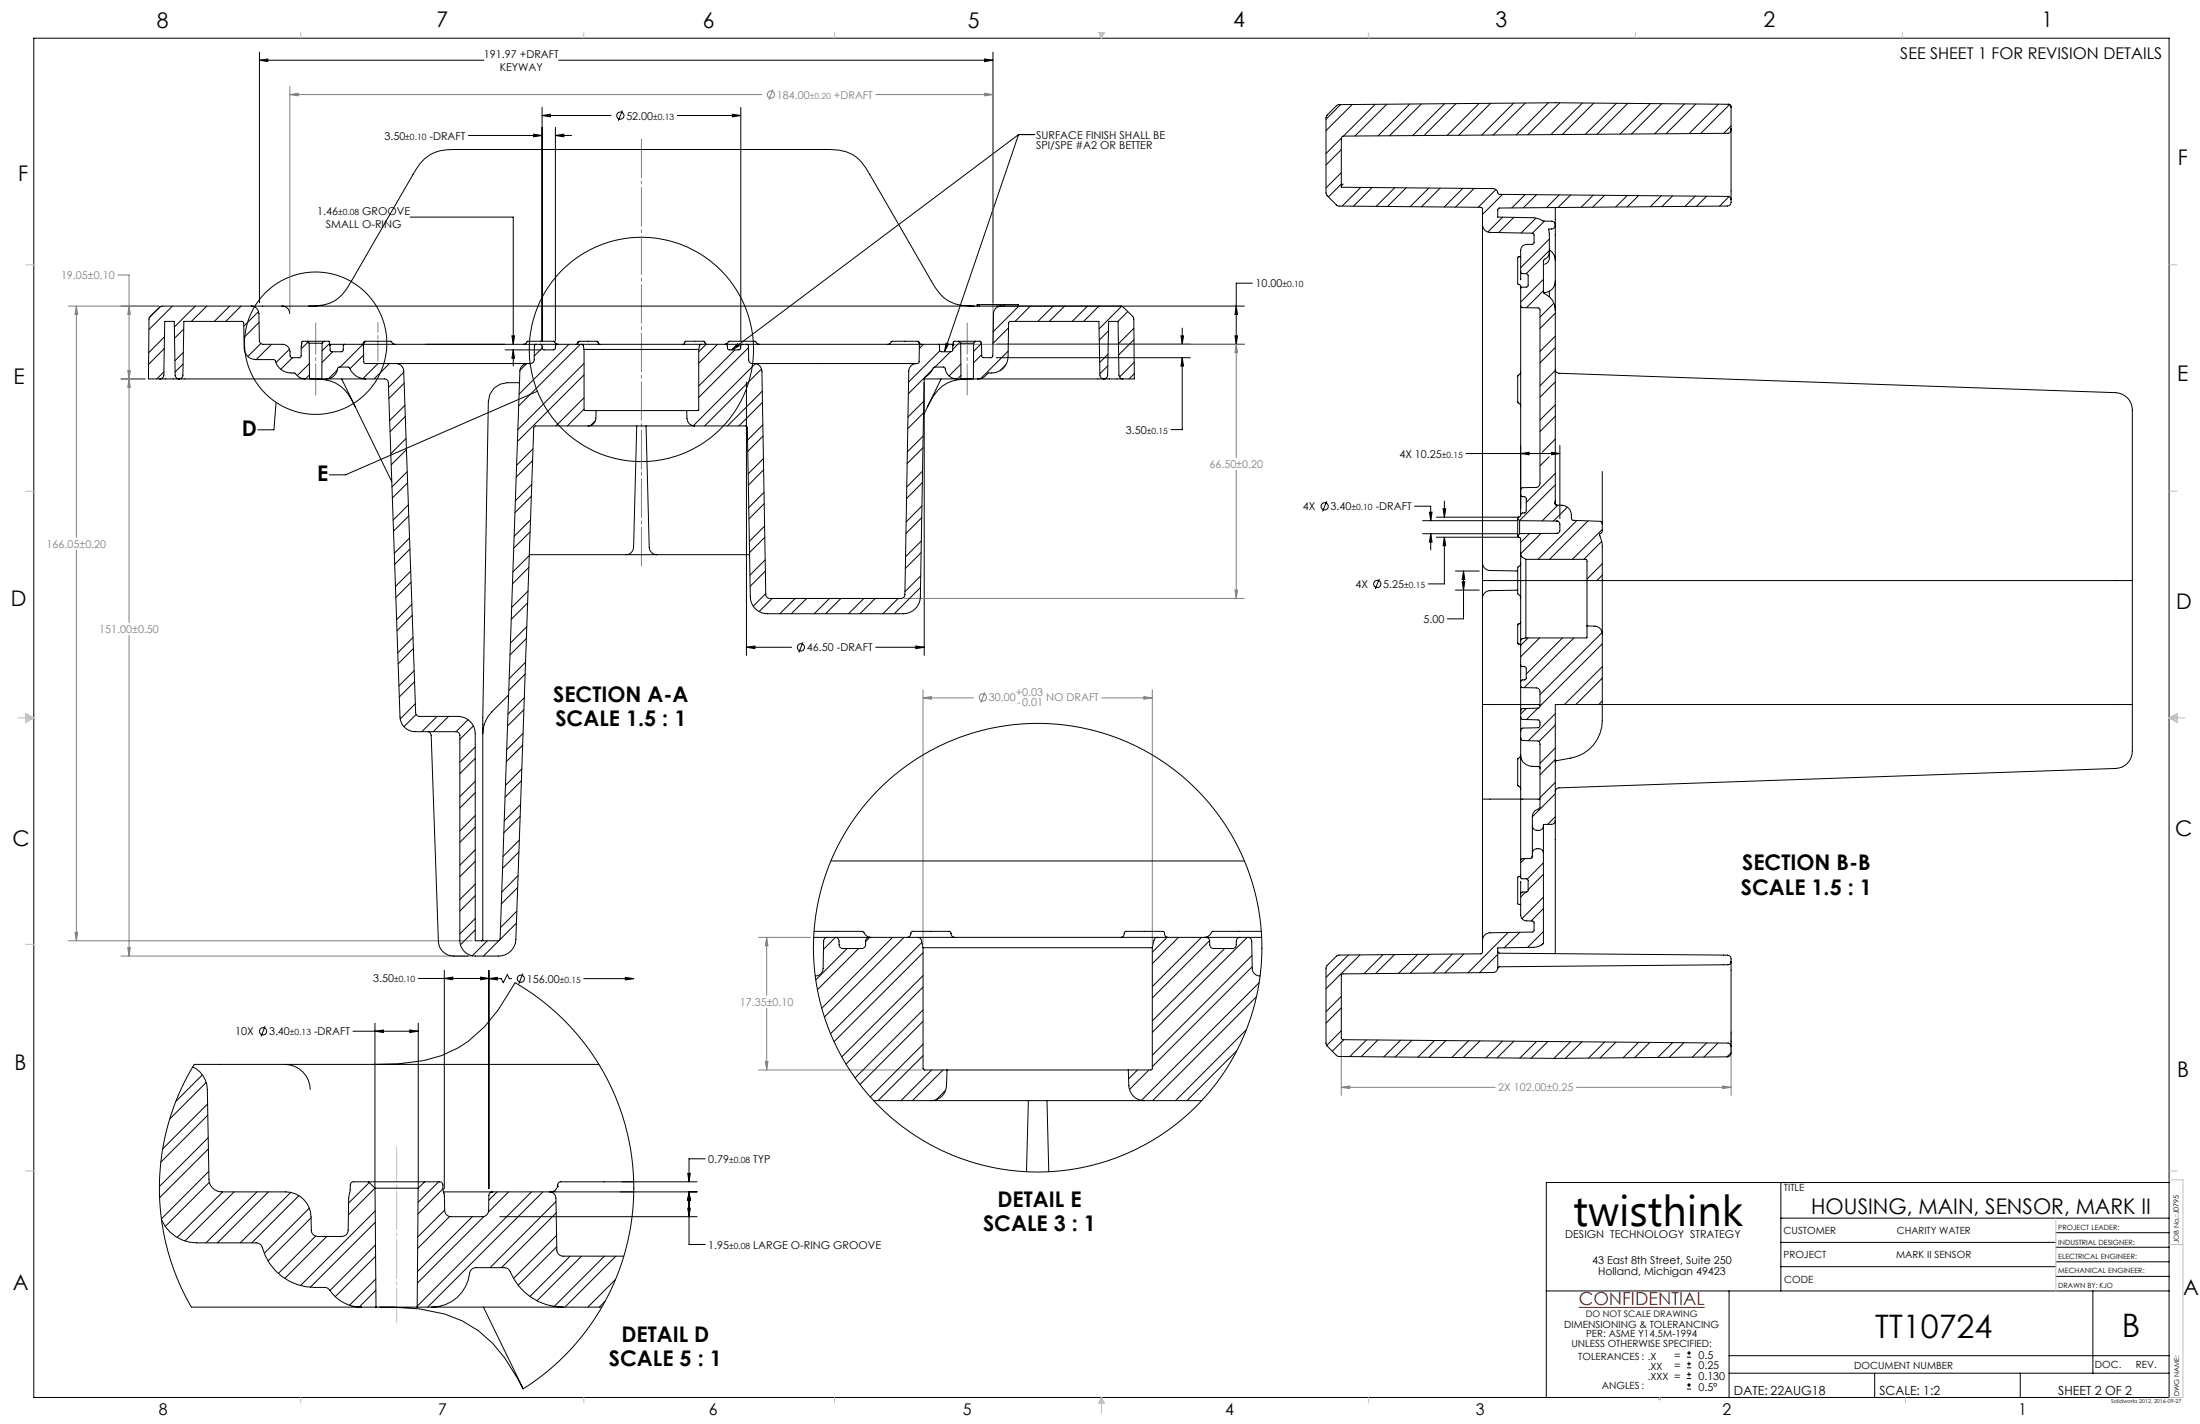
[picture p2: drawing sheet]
<svg xmlns="http://www.w3.org/2000/svg" width="864mm" height="559mm" viewBox="0 0 864 559" stroke-linecap="round" stroke-linejoin="round" font-family="sans-serif">
<g fill="none" stroke="#000" stroke-width=".39">
<path d="M13.3 15h838.2v533.4h-838.2zM101.8 23.6l3.3-.5v1.1zM101.8 20.5v98.4M101.8 23.6h88.2M219.3 23.6h170.5M386.5 23.1l3.3 .5-3.3 .6zM389.8 20.5v98.4M183.8 53.2h29M209.5 52.7l3.3 .5-3.3 .5zM212.8 45.3l3.3-.5v1.1zM212.8 42.2v91.6M212.8 45.3h27.1"/>
<path d="M218 53.2l3.3-.5v1zM218 50v83.8M218 53.2h6.4M244.3 43.4l-1.6 4M265.9 45.3h24.9M287.5 44.8l3.3 .5-3.3 .6zM290.8 42.2v91.6M399.8 52.8h6.4M399.8 52.8l-112.6 84.5M399.8 52.8l-29 85.2M161 85.2h40.5v49.9M491.6 111.1h-6.3v24"/>
<path d="M167.1 135.1h31.2M198.3 137.3h14.1M200.9 131.8h1.1l-.5 3.3zM201.5 137.3l.5 3.3h-1.1zM201.5 137.3v6.4M289.6 134.9l.6 .8-3 1.6zM371.4 134.7l.9 .3-1.5 3zM391.1 135.1h97.4M391.1 120.1h97.4M463.6 131.8h1l-.5 3.3zM464.1 128.8v6.3M484.8 131.8h1l-.5 3.3z"/>
<path d="M485.3 120.1l.5 3.3h-1zM108.4 157.9l-.9 10.8h-6.3M211 153.5l-75.4 32.8h-6.3M293 150v107.2M362.8 150v107.2M391.1 140.4h76.2M464.1 140.4l.5 3.3h-1zM464.1 140.4v28.2h-4.5M575.5 178h36.8M596.9 178l3.4-.5v1zM596.9 174.8v24.8M609 177.5l3.3 .5-3.3 .5z"/>
<path d="M612.3 174.8v28.7M520.8 196.7l-1.6 4M555.3 198.6h6.3v5.7M566.5 199.6h1l-.5 3.4zM567 196.6v6.4M558.4 209.4h37.3M558.4 204.3h37.3M561.1 201h1.1l-.6 3.3zM561.6 209.4l.6 3.3h-1.1zM561.6 209.4v6.4M563.8 210.8h31.9M563.8 203h31.9"/>
<path d="M567 210.8l.5 3.3h-1zM567 210.8v18.3h-6.4M541.4 227.2l-1.6 4M571.3 224.1h9.4M571.3 231.6h9.4M574 228.3h1l-.5 3.3zM574.5 224.1l.5 3.3h-1zM574.5 224.1v18.8h-6.4M293 254l3.3-.5v1zM293 254h17.8M315.2 252l-1.6 4M343.7 254h19.1"/>
<path d="M359.5 253.5l3.3 .5-3.3 .5zM164.2 384h32.5l.9 1.6 1.5-3.2 .8 1.6h.9M174.4 384l3.3-.6v1.1zM174.4 380.8v85.6M188.6 383.4l3.3 .6-3.3 .5zM191.9 384l3.3-.5v1zM191.9 380.8v85.6M205.2 382.1l-1.5 4M229.2 384h19.6M245.5 383.5l3.3 .5-3.3 .5zM104.1 402.7l-1.7 4M138.5 404.7h25.7"/>
<path d="M147.2 404.7l3.3-.5v1zM147.2 401.5v64.9M160.9 404.2l3.3 .5-3.3 .5zM164.2 401.5v64.9M276.8 454.7h-6.3v9.1M196.2 477.4h77.4M243.4 467.7h30.2M244.1 463.8h29.5M270 460.4h1l-.5 3.4zM270 474.1h1l-.5 3.3zM270.5 467.7l.5 3.3h-1zM270.5 467.7v20.7h6.3"/>
<path d="M699.1 464v42.6M699.1 478h152.4M851.5 464h-244.5v84.4M699.1 487.5h107.9M699.1 497.1h107.9M807 483.7h44.5M807 489.4h44.5M807 495.2h44.5M607 506.6h244.5M678.7 506.6v41.8M807 500.9h44.5M821.5 506.6v32.3"/>
<path d="M662.2 532.6h1.6M662.2 531h1.6M662.2 536.8h1.6M662.2 535.2h1.6M662.2 539.3h1.6M663 530.2v1.6M663 534.4v1.5M663 538.5v1.6M678.7 532h172.8M678.7 538.9h172.8M735.9 538.9v9.5M793 538.9v9.5"/>
<path d="M662.2 540.9h1.6M662.2 545.1h1.6M662.2 543.5h1.6M663 542.7v1.6"/>
<circle cx="243.5" cy="45.4" r="1.41"/>
<circle cx="123.9" cy="134.7" r="27.9"/>
<circle cx="251.8" cy="137.1" r="44"/>
<circle cx="520" cy="198.7" r="1.41"/>
<circle cx="540.6" cy="229.2" r="1.4"/>
<circle cx="314.4" cy="254" r="1.42"/>
<circle cx="204.4" cy="384.1" r="1.41"/>
<circle cx="103.2" cy="404.7" r="1.42"/>
</g>
<g fill="none" stroke="#808080" stroke-width=".39">
<path d="M113.8 37.1l3.3-.5v1zM113.8 33.9v88.1M113.8 37.1h185.2M303.4 35.1l-1.6 4M343.8 37.1h46M386.5 36.6l3.3 .5-3.3 .5zM389.8 33.9v101.2M46.2 107.9h4.5v136.4M26.8 120.1h35.6M30 120.1l.5 3.3h-1zM30 120.1v90.8M50.7 120.1l.5 3.3h-1z"/>
<path d="M369.6 135.1h118.9M485.3 135.1l.5 3.3h-1zM485.3 135.1v44.4M47.5 148.7h9.5M50.2 145.4h1l-.5 3.3zM50.7 148.7l.5 3.3h-1zM485.3 184.5v50.3M30 215.9v153.3M355 234.8h133.5M484.8 231.6h1l-.5 3.2zM50.7 249.3v125.9M362.3 273.9l3.3-.5v1z"/>
<path d="M362.3 270.7v99.9M362.3 273.9h19.9M386.6 271.7l-1.6 4M432.5 273.9h19.8M449 273.4l3.3 .5-3.3 .5zM452.3 270.7v99.9M26.8 369.2h158.6M29.5 365.9h1l-.5 3.3zM47.5 375.2h137.8M50.2 371.9h1l-.5 3.3zM297.8 367.8h20.3M301 367.8l.4 3.4h-1z"/>
<path d="M301 367.8v22.8M301 395.6v24.3M297.8 419.9h63.9M300.4 416.6h1l-.4 3.3zM526.5 408.5v21.4M679.5 406.3v23.6M526.5 426.7l3.3-.5v1zM526.5 426.7h60.4M618.8 426.7h60.7M676.2 426.2l3.3 .5-3.3 .5z"/>
<circle cx="302.6" cy="37.1" r="1.4"/>
<circle cx="385.8" cy="273.7" r="1.42"/>
</g>
<path d="M619.7 513.1h49.5" fill="none" stroke="#f00" stroke-width=".43"/>
<path d="M148.3 141.8v-15.2" fill="none" stroke="#808080" stroke-width=".39" stroke-dasharray="15.2 1.3 1.3 1.3" stroke-dashoffset="7.6"/>
<path d="M251.8 53.9v168.9" fill="none" stroke="#808080" stroke-width=".39" stroke-dasharray="15.2 1.3 1.3 1.3" stroke-dashoffset="-.6"/>
<path d="M123.9 155v-28.2M379.7 155v-28.2" fill="none" stroke="#808080" stroke-width=".39" stroke-dasharray="15.2 1.3 1.3 1.3" stroke-dashoffset="3"/>
<path d="M155.7 450.1v68.8" fill="none" stroke="#c0c0c0" stroke-width=".39" stroke-dasharray="15.2 1.3 1.3 1.3" stroke-dashoffset="1.8"/>
<g fill="none" stroke="#c0c0c0" stroke-width=".39">
<path d="M118 12.8v2.2M229.2 12.8v2.2M327.6 12.8v2.2M431.3 12.8h2.2l-1.1 2.2zM431.5 12.8l.9 2.2M432 12.8l.4 2.2M432.7 12.8l-.3 2.2M433 12.8l-.6 2.2M537.1 12.8v2.2M642 12.8v2.2M746.8 12.8v2.2M10.1 103.9h3.2"/>
<path d="M851.5 103.9h3.1M10.1 192.8h3.2M851.5 192.8h3.1M7.1 281.7h6.2M10.1 280l3.2 1.7-3.2 1.9zM10.1 280.5l3.2 1.2M10.1 281.1l3.2 .6M13.3 281.7l-3.2 1.2M13.3 281.7l-3.2 .5M851.5 281.7h6.1M851.5 281.7l3.1 .5M851.5 281.7l3.1 1.2"/>
<path d="M851.5 281.7l3.1-1.7v3.6zM854.6 281.1l-3.1 .6M854.6 280.5l-3.1 1.2M10.1 370.6h3.2M10.1 459.5h3.2M851.5 459.5h3.1M807 478v28.6M851.5 463h5.4v85.4h-5.4M851.5 488.4h5.4M118 548.4v2.1M229.2 548.4v2.1M327.6 548.4v2.1"/>
<path d="M432.4 548.4v6.3M432.4 548.4l1.1 2.2h-2.2zM432.4 548.4l.6 2.2M432.4 548.4l-.9 2.2M432.4 548.4l-.4 2.2M432.4 548.4l.3 2.2M537.1 548.4v2.1M651.4 548.4l.4 .9h-.7zM748 548.4v2.1"/>
</g>
<path d="M596.9 178l3.4-.5v1zM609 177.5l3.3 .5-3.3 .5zM561.6 209.4l.6 3.3h-1.1zM561.1 201h1.1l-.6 3.3zM567 210.8l.5 3.3h-1zM566.5 199.6h1l-.5 3.4zM574.5 224.1l.5 3.3h-1zM574 228.3h1l-.5 3.3zM293 254l3.3-.5v1zM359.5 253.5l3.3 .5-3.3 .5zM209.5 52.7l3.3 .5-3.3 .5zM218 53.2l3.3-.5v1zM287.5 44.8l3.3 .5-3.3 .6zM212.8 45.3l3.3-.5v1.1zM200.9 131.8h1.1l-.5 3.3zM201.5 137.3l.5 3.3h-1.1zM463.6 131.8h1l-.5 3.3zM464.1 140.4l.5 3.3h-1zM485.3 120.1l.5 3.3h-1zM484.8 131.8h1l-.5 3.3zM386.5 23.1l3.3 .5-3.3 .6zM101.8 23.6l3.3-.5v1.1zM289.6 134.9l.6 .8-3 1.6zM371.4 134.7l.9 .3-1.5 3zM270.5 467.7l.5 3.3h-1zM270 460.4h1l-.5 3.4zM270.5 467.7l.5 3.3h-1zM270 474.1h1l-.5 3.3zM174.4 384l3.3-.6v1.1zM188.6 383.4l3.3 .6-3.3 .5zM245.5 383.5l3.3 .5-3.3 .5zM191.9 384l3.3-.5v1zM147.2 404.7l3.3-.5v1zM160.9 404.2l3.3 .5-3.3 .5z" fill="#000"/>
<path d="M526.5 426.7l3.3-.5v1zM676.2 426.2l3.3 .5-3.3 .5zM50.7 148.7l.5 3.3h-1zM50.2 371.9h1l-.5 3.3zM485.3 135.1l.5 3.3h-1zM484.8 231.6h1l-.5 3.2zM30 120.1l.5 3.3h-1zM29.5 365.9h1l-.5 3.3zM113.8 37.1l3.3-.5v1zM386.5 36.6l3.3 .5-3.3 .5zM50.2 145.4h1l-.5 3.3zM50.7 120.1l.5 3.3h-1zM362.3 273.9l3.3-.5v1zM449 273.4l3.3 .5-3.3 .5zM301 367.8l.4 3.4h-1zM300.4 416.6h1l-.4 3.3z" fill="#808080"/>
<g fill="none" stroke="#000" stroke-width=".39">
<path d="M526.2 41.1l-5.7 5.7M526.5 58.7l-6 6M526.6 54.2l-6.1 6.1M530.8 41l-10.3 10.3M539.8 41l-12.4 12.4M544.4 40.9l-12.5 12.5M553.4 40.8l-12.5 12.5M558 40.8l-12.6 12.5M567 40.7l-12.5 12.5M571.5 40.7l-12.5 12.5M580.6 40.6l-12.5 12.5M585.1 40.5l-12.5 12.6"/>
<path d="M594.2 40.5l-12.6 12.5M598.7 40.4l-12.5 12.6M607.8 40.4l-12.6 12.5M612.3 40.4l-12.6 12.5M621.2 40.4l-12.4 12.4M625.6 40.5l-12.3 12.3M634.5 40.5l-12.2 12.2M639 40.6l-12.1 12.1M647.9 40.6l-12 12M652.3 40.7l-11.9 11.9M661.2 40.8l-11.7 11.7M665.7 40.8l-11.7 11.7"/>
<path d="M674.6 40.9l-11.6 11.5M678.4 40.9a.99 .99 0 0 1 1.1 1.1M678.4 40.9l.9 .4 .2 .7M678.4 40.9l-67.9-.6-85 .8-.8 .3-3.9 3.9-.3 .8v29.7l.4 1 3.8 3.7 .7 .4 55.8 .5 .7 .6v6.2M678.9 41.1l-11.3 11.3M679.5 50.7a1.5 1.5 0 0 1-1.2 1.6l-151 1.1-.6 .3-.2 .6v19.2l59.6 .5a4 4 0 0 1 2.3 2.2l89.9 .9a1.2 1.2 0 0 1 1.2 1.2M679.5 50.6v.1M679.5 42v36.3M679.5 49.4l-2.9 2.9M526.5 67.7l-6 6M526.5 72.2l-5 5.1M527.3 72.2l-.8 1.1"/>
<path d="M534.2 73.6l-7.4 7.3M538.6 73.6l-7.3 7.3M547.5 73.7l-7.3 7.3M552 73.7l-7.3 7.3M560.9 73.8l-7.4 7.3M565.3 73.8l-7.3 7.3M574.2 73.9l-7.3 7.3M578.7 73.9l-7.3 7.4M587.2 74.4l-7 7M589.8 76.3l-7.9 7.8M598.7 76.4l-5.2 5.2M603.1 76.4l-5.1 5.1"/>
<path d="M612 76.5l-4.9 5M616.5 76.5l-4.9 4.9M625.4 76.6l-4.7 4.8M629.8 76.7l-4.6 4.6M638.8 76.7l-4.5 4.5M643.2 76.8l-4.4 4.4M652.1 76.8l-4.3 4.3M656.6 76.9l-4.2 4.2M665.5 76.9l-4.1 4.1M669.9 77l-3.9 4M678.7 77.2l-3.7 3.7M679.5 78.3v1a1.51 1.51 0 0 1-1.5 1.6l-89.5 .7-.5 .5-.1 3.1 12.3 .2a9.1 9.1 0 0 1 5.7 1.3l3.1 .1a1.45 1.45 0 0 1 1.5 1.5"/>
<path d="M581.9 88.2a3 3 0 0 0 3 3l16.6 .3M581.9 88.2v132.7M589.8 85.2l-5.7 5.8M594.3 85.3l-6 6M601.5 91.5l.7 .6-.1 3.4-.6 .4-2.7 .1a2.25 2.25 0 0 0-1.9 2.2v8.4M602.9 85.6l-5.8 5.8M606.3 86.7l-4.8 4.8M608.2 97.7l.2 .5a4.6 4.6 0 0 1 2.1 3.9M608.2 98.9a4.7 4.7 0 0 1-2.3 3.3v12.4l.4 .6a7 7 0 0 1 4.2 6.4M608.2 98.9v.8a4.4 4.4 0 0 1-1.1 3.6l-.8 .4M608.2 93.8l-11.3 11.3M608.2 98.3l-9.1 9.1"/>
<path d="M610.5 88.4a1.51 1.51 0 0 1-1.5 1.5h-1.1l.3 2v7M610.5 81.4v6.9M610.5 88.4v13.7M610.5 88.3v.1M384.4 119.5h-.8l-.1 .6M384.4 119.5v.6M384.4 119.5h9.7M394.1 119.5v.6M394.1 119.5h5.6v.6M596.3 111.7l.6 .7M596.9 120l.3 .5 .5 .2 6.1 .1 .6 .3 .1 .5v68.3l-.9 1.2-6 .3-.5 .2-.2 .7M596.9 106.6l.5 .8 2 .1 .5 .7-.1 4.1-.6 .4h-1.9l-.4 .5"/>
<path d="M596.9 106.6l.1 3.2M596.9 120v72.3M596.9 112.4v7.6M597 100.7l-1.2 .3v10.4l.4 .3M597 112.4h-.1M605.9 109.6l-9 8.9M605.9 114.1l-6.7 6.7M608.2 114.3v2M609.9 119l-5.4 5.4M610.5 110.3a5.1 5.1 0 0 1-4.4 4.7M610.5 102.1v8.2M610.5 110.3v86.1"/>
<path d="M63.1 120.2l-4.5 4.5M64.5 136.8l-6.2 6.1M64.6 132.2l-6.2 6.2M67.7 120.1l-9.2 9.2M72 138.3l-3.3 3.3M72.1 129.2l-3.6 3.6M76.7 120.1l-8.3 8.2M81.2 120.1l-6.1 6M90.1 120.1l-6 6M94.6 120.1l-6 6M98.6 120.1a3 3 0 0 1 3 2.9l.2 10.6a1.51 1.51 0 0 0 1.5 1.5h7.5a3.4 3.4 0 0 1 3.1 4.5l.3 .6 .4 .2 3.3-.2 .3-.6 .3-5.4 .2-.3h1.9M98.6 120.1l-35.6 .2-4.3 4.1-.2 .7-.2 23.6h4.5"/>
<path d="M98.6 120.1h12.1M101.5 122.2l-5.8 5.8M101.7 126.5l-5.9 5.9M102.4 134.8l-5.1 5.1M106.6 135.1l-6 6M110.7 120.1a2.95 2.95 0 0 1 3 2.9M110.7 120.1h282.3M113.6 137l-5.3 5.3M120.6 133.9h6.6M120.6 133.9l.8 .8M120.9 134.2l-2.6 2.7M121.1 120.1a15.6 15.6 0 0 0 13.2-4.4l3.6-5.4 24.2-41.9a15.7 15.7 0 0 1 16.3-9.7h146.1a15.7 15.7 0 0 1 15.3 7l25.8 44.6a16.8 16.8 0 0 0 9.4 9l2.8 .6 4.7 .2"/>
<path d="M121.4 134.7h5M121.4 134.7l.1 14M126.4 134.7l-.1 14M127.2 133.9h1.8l.4 .3v.6M127.2 133.9l-.8 .8M129.4 134.8l.1 .7M129.4 134.8l-3 2.9M129.4 135.1h5.8M129.5 135.5v.1M130.6 138l-4.2 4.2M135.2 135.1l-.4 .3-.1 2.2-.7 .4-4.1-.1-.3-.5-.1-1.9M135.2 135.1h6.7"/>
<path d="M141.9 135.1l.8 .6 .1 6.3 .4 .6 12.3 .1M141.9 135.1h68.6M142.3 135.3l-8.7 8.7M142.7 139.3l-5.3 5.4M142.8 134.5l-.6 .6M142.9 134.3l.3-.4h10.3l.7 .9 .8 .3M142.9 134.5h.1M142.9 134.3v.2M142.9 134.3h.1M205.5 135.1l.8-.3 .9-.9h10.2l.8 .9 .9 .3M210.5 135.1l-.6 .3-.1 .5-.1 5.3a1.51 1.51 0 0 1-1.5 1.5h-1.1M210.5 135.1h1.6"/>
<path d="M212.1 135.1l.6 .3 .1 1.2M212.1 135.1h6.7M212.8 136.6l-3.1 3.1M218.8 135.1l-.6 .3-.3 1.4-.5 .5h-3.8l-.6-.2-.2-.5M218.8 135.1h9.4M223.3 135.1l-19.5 19.6M226.9 134.3l.3-.4h7.3l.3 .4M226.9 134.4l-.2 .5-.6 .2M226.9 134.3v.1M227.8 135.1l-24.2 24.2M228.2 135.1l.7 .4 .4 1.6M228.2 135.1h47.1"/>
<path d="M229.3 137.1v23.8l.2 .2h4.5M229.3 137.1h45M234.8 134.4l.2 .5 .5 .2M234.8 134.3v.1M268.8 134.4l-.2 .5-.6 .2M268.8 134.3l.3-.4h7.3l.3 .4M268.8 134.3v.1M274.3 137.1v23.8l-.2 .2h-4.5M275.3 135.1l-.7 .5-.3 1.5M275.3 135.1h9.5M276.7 134.4l.2 .5 .5 .2M276.7 134.3v.1"/>
<path d="M277.2 135.1l-2.9 2.9M281.7 135.1l-7.4 7.4M284.5 135.1l.8-.3 .9-.9h10.2l1.1 1.1 .6 .1M284.8 135.1l.7 .6 .2 1.3 .6 .3 4-.1 .4-.4 .2-1.4 .6-.3M284.8 135.1h6.7M288.5 137.3l-14.2 14.2M291.5 135.1h1.6M293.1 135.1l.7 .6 .1 5.5a1.62 1.62 0 0 0 2.2 1.5M293.1 135.1h68.5M293.8 136.5l-19.5 19.5M349.8 134.2l-.4 .5-1 .4M349.8 134.2l.3-.3h10.3l.3 .5"/>
<path d="M360.7 134.5l.7 .6M361.6 135.1l-.5 .2-.2 .6-.1 6.2-.5 .5-.6 .1M361.6 135.1h6.7M362.5 135.1l-1.6 1.6M368.3 135.1l.5 .4 .1 2.1 .7 .4 4.1-.1 .3-.5 .1-2.1M368.3 135.1h5.8M368.9 137.7l-12.2 12.2M373.1 138l-6 6M374 135.6v.1M374.1 135.3h.1M376.3 133.9l-1.9 .1-.3 1.3M376.3 133.9h6.6"/>
<path d="M376.3 133.9l.8 .8M376.8 134.3l-2.8 2.8M377.1 134.7h5.1M377.1 134.7l.1 14M382.2 134.7l-.1 14M382.9 133.9l-.7 .8M385.1 134.9l-2.9 3M385.3 139.2l-3.2 3.2M393 120.1a2.95 2.95 0 0 0-3 2.9l-.4 17-.7 .4-3.2-.2-.3-.4-.3-5.6-.3-.3h-1.9M393 120.1l47.6 .2 4 3.9 .5 .9 .2 23.6h-4.5M395.7 137.8l-10.7 10.7M395.9 128.7l-6.1 6.1"/>
<path d="M399.9 120.1l-10 10.1M404.5 120.1l-6 6M413.4 120.1l-6 6M417.9 120.1l-6 6M426.9 120.1l-6 6M431.4 120.1l-6 6M434.9 139l-3.2 3.3M435.1 129.9l-3.6 3.6M438.9 126.1l.3 21.1a1.57 1.57 0 0 0 1.6 1.5M438.9 126.1h-3.7l-.4 21.1a1.51 1.51 0 0 1-1.5 1.5M440.3 120.2l-8.9 8.8M442.7 122.3l-3.8 3.8"/>
<path d="M445.1 128.8l-6.1 6.1M445.1 133.3l-6 6M610.5 131.9l-6 6M610.5 122.9l-6 6M610.5 136.4l-6 6M62.8 148.7a1.57 1.57 0 0 0 1.5-1.5l.4-21.1h3.7l.4 21.1a1.57 1.57 0 0 0 1.4 1.5M62.8 148.7h7.4M64.3 145.9l-2.7 2.8M70.2 148.7h.1M70.3 148.7a1.51 1.51 0 0 0 1.5-1.5l.4-21.1 23 .1 .5 .5 .1 10a4.5 4.5 0 0 0 4.6 4.4l7.4 .2a7.3 7.3 0 0 0 8.1 5.2 4.8 4.8 0 0 0 3.9 2.2M70.3 148.7h51.2M71.9 142.8l-3.2 3.2"/>
<path d="M114.8 140.4l-4.6 4.5M121.4 142.7l-4.7 4.7M121.5 147.1l-1.6 1.6M121.5 148.7h4.8M122 148.7a15.7 15.7 0 0 1 14.7 6l2.8 4.9M126.3 148.7h24.6a1.45 1.45 0 0 1 1.5 1.4l4.6 131.2a6 6 0 0 0 6 5.8h16M128 148.7a5.1 5.1 0 0 0 4.8-4.5h4.3a7.2 7.2 0 0 0 6.4 4.5M132.4 145.2l-3.4 3.4M134.1 148.7l19.7 40.3M148.4 142.7l-5.9 5.9M152.9 142.7l-6 6M155.5 142.7a3 3 0 0 1 3 2.9l4.7 134.1a1.51 1.51 0 0 0 1.4 1.4h15.2a6.8 6.8 0 0 1 6.7 6.8v81.2l9.2 .1 .6-.8 7.8-222.8a3 3 0 0 1 3-2.9"/>
<path d="M155.5 142.7h51.6M158.5 146l-6 6M158.6 150.4l-6 6M159 159.1l-6.1 6M199.2 150.2a7.5 7.5 0 0 0-7.5 7.4l-2.2 130.3M203.9 149.8l-.3 .4h-4.5M206.7 142.7l-2.6 2.6M229.3 142.6l-26 26M229.3 156.1l-11.1 11M229.3 147.1l-26.2 26.1M296.1 142.7a3 3 0 0 1 3 2.9l1.5 87.8a1.51 1.51 0 0 0 1.5 1.4h51.6a1.51 1.51 0 0 0 1.5-1.4l1.5-87.8a3 3 0 0 1 3-2.9M296.1 142.7h63.6"/>
<path d="M296.5 142.7l-24.3 24.4M298.9 144.8l-22.3 22.3M299.2 153.5l-13.6 13.6M299.3 157.9l-9.2 9.2M362.6 157.4l-6.2 6.3M362.8 148.7h14.4M366 145.1l-9.4 9.4M369.4 148.7l-6.9 14.1M375.5 148.7a5.2 5.2 0 0 1-4.7-4.5l-4.2-.1a11.7 11.7 0 0 1-3.6 4.2l-.2 .7-1.5 85.2a6.7 6.7 0 0 1-6.8 6.6h-53.2a6.7 6.7 0 0 1-6.8-6.6l-1.2-66.6-.5-.5h-20.1M377.2 142.9l-4.7 4.6M377.2 148.7h4.9M377.2 147.3l-1.3 1.4"/>
<path d="M381.6 148.7a15.9 15.9 0 0 0-13.4 4.4l-1.8 2.4-2.3 4.1M382.1 148.7h51.1M383.8 148.7a7.5 7.5 0 0 0 4.1-2.3 6.7 6.7 0 0 0 7.8-6.3l.2-13.3 .5-.6 35-.1 .4 21.1a1.51 1.51 0 0 0 1.4 1.5M394.8 143.2l-2.3 2.3M433.2 148.7h.1M433.3 148.7h7.5M434.9 143.5l-3.2 3.2M445.2 142.2l-5.7 5.8M445.3 146.6l-2.1 2.1M596.9 145.9l-.3 .9-.8 .7v10.3l.9 .8 .2 .9M610.5 145a1.51 1.51 0 0 0 1.5 1.5l218.5 7.6a6.7 6.7 0 0 1 6.5 6.7v134a6.7 6.7 0 0 1-6.5 6.8l-218.5 7.6a1.51 1.51 0 0 0-1.5 1.5M610.5 145.4l-6 6"/>
<path d="M610.5 158.9l-6 6M610.5 149.9l-6 6M159.1 163.4l-6 6M159.4 172.1l-6 6M159.6 176.4l-6 6M209.2 176.1l-6.4 6.5M229.3 160.5l-6.6 6.6M230.9 167.1h-20.8l-.6 .8-7 200.8a6.7 6.7 0 0 1-6.7 6.5h-9.3a6 6 0 0 1-6-6v-80.6a1.51 1.51 0 0 0-1.5-1.5M230.9 167.1h41.8M233.7 165.1l-1.9 1.9M234 161.1l-.1 3.1a3 3 0 0 1-3 2.9M234 161.1h35.6"/>
<path d="M249.9 167.1l-1.2 47.7a3 3 0 0 1-3 2.9M253.6 167.1l1.2 47.7a3 3 0 0 0 3 2.9M269.6 161.1l.1 3.1a3 3 0 0 0 3 2.9M299.4 166.7l-6 6M299.5 171.1l-6 6M299.7 180l-6 5.9M362.3 175.7l-6.2 6.2M362.4 171.1l-6.2 6.2M362.5 162l-6.2 6.2M608.1 179.2l-3.6 3.6M610.5 172.3l-5.1 5.2M610.5 163.3l-6 6"/>
<path d="M159.8 185.1l-6 6M160 189.4l-6 6M160.3 198.1l-6 6M208.6 194.7l-6.5 6.5M208.7 190.1l-6.4 6.4M209.1 180.8l-6.5 6.4M299.8 184.4l-6 6M299.9 193.2l-6 6M300 197.6l-6 6M361.9 198.5l-6.2 6.3M362.1 189.4l-6.3 6.3M362.2 184.9l-6.2 6.2"/>
<path d="M596.9 194a1.37 1.37 0 0 0 1.8 1l.4 .7v4.6a1.11 1.11 0 0 1-1.6 1l-.4 .3a1.24 1.24 0 0 1-1 1.4M596.9 194v8M596.9 192.3v1.7M610.5 197.6l.6 .6M610.5 196.4l-.2 1.3 .8 .5M610.5 196.4v1.2M610.5 185.8l-11.4 11.4M610.5 190.3l-14 14M611.1 198.2l1.1 .1a4.2 4.2 0 0 1 4.7 5.2l.6 .7 10.7 .4 .7 .4 .1 .6M611.5 198.2l-6.1 6.2M615.2 199l-5.4 5.5M629 185v23.4l-.3 .7a.74 .74 0 0 0-.7 .4 .74 .74 0 0 0 .1 .8l.8 2.5 .1 1.7v13.3"/>
<path d="M160.4 202.5l-6 6M160.8 211.1l-6 6M160.9 215.5l-6 6M207.8 217.7h86.5M207.8 218l-6.5 6.4M208.1 208.7l-6.5 6.4M208.2 204l-6.4 6.5M300.1 206.4l-6 6M300.2 210.9l-6 6M300.4 219.7l-6 6M361.6 216.9l-6.2 6.2M361.7 212.3l-6.2 6.2"/>
<path d="M361.8 203.1l-6.2 6.2M595.8 210.2l.1 .5 1 .7v5.6M595.8 203.6v6.6M595.8 203.6l.7 .7M596.1 203l-.3 .1v.5M596.2 202.9l-.1 .1M596.5 209.4l-.7 .8M596.5 204.3l14.6 .2M596.5 204.3v5.1M596.9 217l.4 1.4 1.7 1.1M596.9 217v10.8M599 219.5h23.8l.2 8.3"/>
<path d="M599 219.5v30.8M600.4 209.4l-3.5 3.4M604.9 209.3l-7.9 8M611.1 209.3l-14.6 .1M611.1 204.5l.9 .4 .3 .7-.1 3-1.1 .7M611.1 209.3h.1M611.1 204.5h.1M619 204.2l-15.3 15.3M623.4 204.4l-15.1 15.1M628.8 212.4l-7.1 7.1M629 207.8l-11.8 11.7M161.2 224.2l-6 6"/>
<path d="M161.4 228.5l-6 6M161.7 237.1l-6 6.1M207.1 236.6l-6.4 6.4M207.3 232l-6.5 6.4M207.6 222.6l-6.4 6.5M300.5 224.1l-6 6M300.6 232.9l-4.9 5M303.2 234.8l-5.2 5.2M312.1 234.8l-6 6M316.7 234.8l-6.1 6M325.6 234.8l-6 6M330.1 234.8l-6 6"/>
<path d="M339.1 234.8l-6 6M343.6 234.8l-6 6M352.6 234.8l-6 6M361.4 230.5l-10.4 10.3M361.4 226l-6.2 6.2M581.9 220.9a3 3 0 0 0 3 3l10.9 .2M581.9 220.9v13.9M581.9 234.8v41.7M581.9 227.8h13.9M595.8 227.8v5.2l.9 .8 .2 .8M595.8 227.8h1.1M595.8 231.6l-10.9 .2a3 3 0 0 0-3 3"/>
<path d="M596.9 221l-.2 .9-.9 .7v5.2M596.9 227.8h26.1M596.9 227.8v23.6M623 227.8v17.8M623 227.8h6M629 227.8v20.9M629 227.6v.2M629 227.8h208M629 221.2l-6 6M629 225.7l-2.1 2.1M161.8 241.5l-6 6M162.1 250.2l-6 6"/>
<path d="M162.3 254.5l-6 6M206.3 259.9l-6.4 6.4M206.6 250.6l-6.4 6.4M206.8 245.9l-6.4 6.4M596.2 252.7l.6 .3 .1 .5M596.9 244.1l-.2 .5-.9 .5v7.3l.4 .3M596.9 251.4v9.4M599 250.3l-1.6 .4-.5 .7M599.9 250.3l-3 2.9M604.3 250.3l-7.4 7.4M613.3 250.3l-14.2 14.2M617.8 250.3l-19.5 19.5"/>
<path d="M623 245.6v4.4l-.3 .3h-23.7M623 245.6a8.1 8.1 0 0 1 4.6 .6l.8 .7 .6 1.8M628.9 248.2l-24.4 24.4M629 248.7v34.1a14.9 14.9 0 0 1-12.4 14.7l-5.6 1-.5 .7M629 252.7l-24.5 24.4M162.6 263.2l-6 6M162.7 267.5l-6 6M163 276.2l-5.9 6M199.6 272.8l-6.6 6.6a12.3 12.3 0 0 0-3.5 8.5M199.6 272.6l-.1 .3M205.7 278.5l-6.5 6.4M205.8 273.8l-6.4 6.4"/>
<path d="M206.2 264.5l-6.5 6.5M581.9 276.5v37.1M581.9 276.5h15M596.9 267.6v1.5l.5 .7 6.1 .2 .7 .5 .3 .9v5.5l-.2 .7-.4 .3-6.3 .2-.3 .1-.4 .9M596.9 260.8l.5 .7 1.3 .2 .4 .5v3.9a1.35 1.35 0 0 1-1.7 .8l-.5 .7M596.9 260.8v6.8M596.9 276.5h7.6M596.9 269.2v7.3M596.9 276.5v4.7M599.1 278l-2.2 2.2M603.7 277.8l-4.5 4.6M629 261.6l-14.9 14.9"/>
<path d="M629 275.1l-1.4 1.4M629 266.1l-10.4 10.4M837 276.5h-226.5v45.5M163.3 280.4l-4.7 4.8M168.3 287.2l.7 .6 .3 .8 2.8 80.8a6.1 6.1 0 0 0 7 5.8h4.7M171.6 281.1l-6 6M176.1 281.1l-6 6M183.8 282.4l-4.8 4.7M185.8 284.9l-5.3 5.2M186.5 293.1l-6 6M186.5 297.6l-6 6M189.5 287.9v81l-.4 .3"/>
<path d="M205.2 292.5l-6.5 6.4M205.3 287.8l-6.4 6.4M596.9 296.2l-.2 .8-.9 .8v10.4l1 .9 .1 .7M596.9 289.3l.6 1.2 6.3 .3 .7 .8v25.3l-.3 .5a3 3 0 0 0-2.7 3.1v3.5M596.9 281.2l.3 .8 .5 .3 6.1 .2a2.09 2.09 0 0 1 .2 3l-6.3 .2-.6 .4-.2 .8M596.9 281.2v5.7M596.9 289.3v7.3M596.9 296.6a4.4 4.4 0 0 0 4.5 4.1M596.9 296.6v17M596.9 286.9v2.4M610.5 280.1l-10.6 10.6M610.5 293.5l-6 6"/>
<path d="M610.5 284.6l-6.4 6.3M610.5 298l-6 6M186.5 306.6l-6 6M186.5 311.1l-6 6M204.4 315.7l-6.5 6.4M204.7 306.4l-6.4 6.4M204.9 301.7l-6.5 6.5M581.9 313.6h15M581.9 313.6v55.4M596.9 313.6h7.6M596.9 313.6v24.1M601.4 300.7l2.5 .1 .6 .8"/>
<path d="M601.4 300.7h.1M610.5 307l-6 6M610.5 311.5l-9 9M186.5 320l-6 6.1M186.5 333.5l-6 6M186.5 324.6l-6 6M186.5 338l-6 6M203.7 334.3l-6.4 6.4M203.9 329.7l-6.5 6.4M204.2 320.4l-6.4 6.4M326.2 337.9h162.3M596.9 337.7l.1 6.9 .3 .2 2.1 .1 .5 .6-.1 4.2-.5 .3-1.9 .1-.5 .7"/>
<path d="M598.6 336.9l-1.7 1.7M601.5 335.8l-.3 .6M601.5 334.9v1.4l-.3 .5-3.5 .1-.6 .2-.2 .6M601.5 334.9a2.2 2.2 0 0 1 2.2-1.9 2.2 2.2 0 0 1 2.2 1.9M601.5 324a2.2 2.2 0 0 0 2.2 1.9 2.2 2.2 0 0 0 2.2-1.8M601.5 324v10.9M605.9 334.9v35.2l-1.2 1-2.3 .6-14.5 .3v7.8a1.87 1.87 0 0 1-1.8 1.8l-59.1 .6-.5 .6v24.6l.6 .6 151.2 1.3a1.2 1.2 0 0 1 1.2 1.2M605.9 324.1v10.8M605.9 338.6l-6.4 6.4M610.5 322a1.45 1.45 0 0 1-1.5 1.5h-3.1v.6M610.5 322v52.2M610.5 320.5l-3 3"/>
<path d="M186.5 347l-6 6M186.5 351.5l-6 6M202.9 357.6l-6.4 6.4M203.2 348.3l-6.4 6.4M203.4 343.6l-6.4 6.5M596.4 344l-.6 .2v10.4l.7 .3M596.5 354.9l.4 .1M596.9 343.3l-.1 .5-.5 .2M596.9 350.8v8.3a2.29 2.29 0 0 0 2.3 2.3h2.4l.5 .3 .1 3.5-.3 .4-17 .4a2.95 2.95 0 0 0-3 3M597 345.9l-.1 4.9M598.9 350l-2 2M605.9 352.1l-8.5 8.4"/>
<path d="M605.9 343.1l-6 6M605.9 356.6l-4.9 4.8M186.5 360.5l-6 6M186.5 364.9l-5.8 5.8M191.3 369.2l-5.9 5.9M195.8 369.1l-6 6.1M202.7 362.2l-6.4 6.5M319.4 367.8h5.4M319.5 365.5h19.1l.4 .3a3.2 3.2 0 0 0 2.9 2M324.8 367.8a1.45 1.45 0 0 0-1.5 1.5l-.2 10.7a2.96 2.96 0 0 1-3.1 3M324.8 367.8h3.1M327.9 367.8a1.51 1.51 0 0 1 1.5 1.5v1.4a1.45 1.45 0 0 0 1.5 1.5h7.4a1.51 1.51 0 0 0 1.5-1.5v-1.4a1.51 1.51 0 0 1 1.5-1.5"/>
<path d="M327.9 367.8h13.4M327.9 367.8l-4.6 4.7M332.5 372.2l-12.3 12.3M337 372.2l-16.1 16.2M341.3 367.8h18.9M341.4 367.8l-1.6 1.7M350.4 367.8l-27.8 27.8M354.9 367.8l-31.3 31.3M357.5 366.4l.2-.6 .4-.3h14.6l.6 .6a1.55 1.55 0 0 0 1.5 1.7M357.5 366.4a1.51 1.51 0 0 1-1.4 1.4M360.2 367.8a1.48 1.48 0 0 1 1.5 1.2l.6 2.9M360.2 367.8h94.2"/>
<path d="M361.9 369.8l-35.9 35.9M362.3 373.9l-34.9 34.9M362.3 371.9v47.5l.5 .5h9M362.3 371.9h90M452.3 371.9v47.5l-.5 .5h-8.9M454.4 367.8a1.48 1.48 0 0 0-1.4 1.2l-.7 2.9M454.4 367.8h19M457.1 366.4l-.1-.6-.5-.3h-14.5l-.6 .6a1.55 1.55 0 0 1-1.6 1.7M457.1 366.4a1.45 1.45 0 0 0 1.5 1.4M458.2 367.8l-5.9 5.9M462.6 367.8l-10.3 10.3M471.6 367.8l-19.3 19.3"/>
<path d="M473.4 367.8a1.45 1.45 0 0 1 1.4 1.5l.1 1.4a1.51 1.51 0 0 0 1.5 1.5h7.4a1.51 1.51 0 0 0 1.5-1.5v-1.4a1.45 1.45 0 0 1 1.5-1.5M473.4 367.8h13.4M474.8 369.1l-22.5 22.5M480.7 372.2l-28.4 28.4M486.8 367.8h3.1M489.6 367.8l-37.3 37.3M489.9 367.8a1.51 1.51 0 0 1 1.4 1.5l.3 10.7a2.95 2.95 0 0 0 3 3M489.9 367.8h5.4M491.5 375l-39.2 39.1M491.5 379.4l-39.2 39.2M495.1 365.5h-19l-.5 .3a3.1 3.1 0 0 1-2.9 2M529.3 374.8l-8.8 8.7"/>
<path d="M533.9 374.7l-13.4 13.3M542.9 374.6l-7.5 7.5M547.4 374.6l-7.4 7.5M556.5 374.5l-7.5 7.5M561 374.5l-7.4 7.4M570.1 374.4l-7.5 7.4M574.6 374.4l-7.4 7.4M581.9 369v4.7l-.6 .6-55.8 .5-.8 .3-3.8 3.8-.4 .9v29.7l.3 .8 3.9 3.9 .8 .4 85 .7 67.5-.6a1.48 1.48 0 0 0 1.5-1.5v-2.7M587.9 373.3l.3 .5 .5 .3 89.3 .7a1.49 1.49 0 0 1 1.5 1.5v1.1M587.9 374.5l-7.2 7.2M592 365.9l-15.8 15.8M596.6 365.8l-6.1 6.1"/>
<path d="M605.9 365.5l-6.2 6.3M605.9 370.1l-.9 .8M679.5 377.4a2.24 2.24 0 0 1-2.9 1.2l-88.1 .8-.6 .6M679.5 377.4v33.1M362.3 382.8l-31.9 31.9M362.3 396.3l-26.6 26.7M362.3 387.4l-30.2 30.2M493.2 391.2l-40.7 40.7M494.3 385.6l-46.2 46.2M494.6 383h.1M526.5 395.5l-6 6M526.5 391l-6 6"/>
<path d="M75.6 418.7a9.9 9.9 0 0 1 5.8 8.8l.6 35.3a5 5 0 0 0 5 4.9h25.1a10 10 0 0 1 10 9.8l.1 5.2a2.53 2.53 0 0 0 2.5 2.5h9.5a2.53 2.53 0 0 0 2.5-2.5l.2-12.6 .5-2.7 .1-2.4a1.27 1.27 0 0 1 1.2-1.2h6M111.8 417.7h-35.6l-2.7 4.8-4.6 10.1-3 9-2.3 10.5-.9 8.7-.1 7.8 .8 10.4 1.8 9.4 3.2 10.3 3 7.1 3.7 7.1h72.5M111.8 417.7a10 10 0 0 1 10 9.8M111.8 417.7h123.3M146.2 417.7l10.1-.2 10-1.3a44.9 44.9 0 0 0 29.3-20l6.6-10.6 7.6 4.9 8.4 6.7 6.4 6.4 6.5 8.1 4.4 6.7 3.9 7.2 3.7 8.6 2.3 7 1.7 7.1 1.1 7.3 .5 7.7v7.6l-.5 6.1-.9 5.9-2.3 9.6-3.9 10.8-4.6 9.3-6.3 9.5-7 8.3-8.8 8.2-9 6.4-15.6-32.1M362.3 409.8l-20.7 20.7M362.3 400.8l-24.7 24.8M362.3 414.3l-17.6 17.6M365.7 419.9l-12 12M370.2 419.9l-12 12M371.8 419.9l-.3 6.2a6 6 0 0 1-6 5.8M371.8 419.9h71.1"/>
<path d="M442.9 419.9l.2 6.2a6 6 0 0 0 6 5.8M446.5 419.9l-3.5 3.5M451 419.9l-7.6 7.6M485.5 412.3l-19.6 19.6M489.2 404.1l-27.7 27.8M526.5 404.5l-5.7 5.7M527.5 408l-4.5 4.5M536.4 408.1l-6.6 6.5M540.8 408.1l-6.5 6.6M549.8 408.2l-6.6 6.5M554.2 408.2l-6.5 6.6M563.1 408.3l-6.5 6.6"/>
<path d="M567.5 408.3l-6.5 6.6M576.5 408.4l-6.6 6.6M580.9 408.5l-6.5 6.5M589.8 408.6l-6.5 6.5M594.3 408.6l-6.6 6.5M603.2 408.7l-6.6 6.5M607.6 408.7l-6.5 6.6M616.5 408.8l-6.5 6.5M621 408.8l-6.5 6.5M629.9 408.9l-6.3 6.3M634.3 408.9l-6.2 6.3M643.2 409l-6 6.1"/>
<path d="M647.7 409l-6 6M656.6 409.1l-5.9 5.9M661 409.2l-5.8 5.7M669.9 409.3l-5.6 5.6M674.4 409.3l-5.5 5.5M679.5 413.1l-1.6 1.6M79.4 421.8l-10.4 10.4M81 424.7l-14.4 14.4M81.5 433.2l-17.6 17.7M81.6 437.6l-18.5 18.4M342.9 431.9h22.6M365.5 431.9h83.6"/>
<path d="M371.2 427.8l-3.7 3.8M403.7 431.9l-.8 27.9M411 431.9l.7 27.9M449.1 431.9h22.6M81.7 446.4l-19.1 19.2M81.8 450.9l-19.1 19.1M82 459.7l-18.6 18.6M63.4 478.6a15 15 0 0 0 13.8 9.1h23.3a2.5 2.5 0 0 1 2.5 1.8 21.2 21.2 0 0 0 20.5 15.7h4.2l1.1 .5a16.2 16.2 0 0 0 13.1 7.2M82.2 464l-17.3 17.3M87.4 467.7l-17.9 17.9M91.9 467.7l-19.3 19.3M100.9 467.7l-20 20"/>
<path d="M105.4 467.7l-20 20M114.1 467.9l-19.8 19.8M117.3 469.2l-18.5 18.5M121.4 474.1l-17.7 17.7M122.1 477.9l-16.9 16.9M144.7 463.8h22M144.7 463.8l2.5 2.5M145 464l-8.2 8.1M147.2 466.3h16.9M147.2 466.3l.4 46.6M147.2 466.3l-10.4 10.4M147.3 475.2l-29.3 29.3"/>
<path d="M147.3 479.6l-25.5 25.5M164.1 466.3l-.3 46.6M166.7 463.8h5.9a1.27 1.27 0 0 1 1.2 1.2l.1 1.5M166.7 463.8l-2.6 2.5M172.2 463.8l-8.1 8M173.9 466.5l.5 2.7M173.9 466.5l-9.8 9.9M174.1 467.7h19.3M174.4 469.2l.1 .3M174.6 474.8l-10.6 10.6M176.5 477.4l-12.6 12.5M185.4 477.4l-21.5 21.6"/>
<path d="M190 477.3l-26.2 26.2M193.4 467.7a1.45 1.45 0 0 0-1.5 1.5l-.1 5.8a2.47 2.47 0 0 1-2.5 2.4h-12.2a2.47 2.47 0 0 1-2.5-2.4l-.2-5.8M193.4 467.7h22.3M195.2 467.7l-3.3 3.3M199.7 467.7l-8 8M208.6 467.7l-44.8 44.9M213.1 467.7l-45.2 45.2M215.7 467.7a2.47 2.47 0 0 1 2.5 2.4l.4 20.4a2.47 2.47 0 0 0 2.5 2.4h23.8M215.7 467.7h33.1M218.2 471.6l-25.8 25.9M218.3 476l-21.5 21.5M218.8 465.7l-1 1.6-1.3 .4"/>
<path d="M218.9 465.6h.1M218.9 465v.2M218.9 465v.6M248.7 463.8h-28.2a1.32 1.32 0 0 0-1.6 1.2M123.9 485.1l-14.6 14.6M128.3 485.2l-16.5 16.5M147.4 488.5l-17.9 17.9M147.4 493l-15.8 15.8M218.5 484.8l-16.9 16.9M218.5 489.2l-15.1 15.2M223.8 492.9l-15.8 15.9M228.3 492.9l-17.5 17.6"/>
<path d="M237.3 492.9l-19.7 19.8M241.8 492.9l-20 20M147.5 501.9l-10.3 10.3M147.5 506.3l-6.5 6.6M147.6 512.9h16.2M149.1 512.9l5.6 .1 10 .6a44.9 44.9 0 0 1 33.5 19.3l5 8.1 2.1 4M163.8 512.9h72.4M169.4 512.9a15.4 15.4 0 0 0 15.2-14.1l.9-1 .9-.3h11.5a2.49 2.49 0 0 1 2.4 1.5 22.5 22.5 0 0 0 20.8 13.9M237.5 510.6l-2.3 2.3M241.6 502.1l-10.8 10.8"/>
<circle cx="407.3" cy="371.9" r="88"/>
</g>
<text font-size="16.9" x="617.6" y="480.9">twisthink</text>
<g font-size="12.7">
<text x="736.1" y="524.9">TT10724</text>
<text x="832.9" y="524.8">B</text>
</g>
<g font-size="8.5">
<text x="61.6" y="10.9">8</text>
<text x="171.4" y="10.8">7</text>
<text x="275.9" y="10.8">6</text>
<text x="380" y="10.9">5</text>
<text x="484.1" y="10.7">4</text>
<text x="587" y="10.7">3</text>
<text x="692.3" y="10.7">2</text>
<text x="801.6" y="10.7">1</text>
<text x="854.9" y="64.9">F</text>
<text x="7.2" y="71.2">F</text>
<text x="854.7" y="149.6">E</text>
<text x="5.3" y="150.6">E</text>
<text x="94.9" y="171.1">D</text>
<text x="124.5" y="188.7">E</text>
<text x="4.2" y="237.7">D</text>
<text x="854.3" y="239.1">D</text>
<text x="217.2" y="275.6">SECTION A-A</text>
<text x="218" y="285.1">SCALE 1.5 : 1</text>
<text x="853.9" y="328.2">C</text>
<text x="4.9" y="332.1">C</text>
<text x="683.9" y="341.6">SECTION B-B</text>
<text x="683.4" y="351">SCALE 1.5 : 1</text>
<text x="5.7" y="419.8">B</text>
<text x="854.6" y="422.8">B</text>
<text x="391.6" y="473.8">DETAIL E</text>
<text x="711" y="476.3">HOUSING, MAIN, SENSOR, MARK II</text>
<text x="385.9" y="483.2">SCALE 3 : 1</text>
<text x="5" y="506.1">A</text>
<text x="857" y="508.2">A</text>
<text x="243.9" y="526.4">DETAIL D</text>
<text x="239" y="535.9">SCALE 5 : 1</text>
</g>
<text font-size="7.1" fill="#f00" x="619.7" y="512.3">CONFIDENTIAL</text>
<g font-size="6.3">
<text x="746" y="23.3">SEE SHEET 1 FOR REVISION DETAILS</text>
<text x="62.3" y="555.4">8</text>
<text x="172" y="555.4">7</text>
<text x="278.3" y="555.4">6</text>
<text x="377.9" y="555.3">5</text>
<text x="481" y="555.3">4</text>
<text x="579.3" y="555.3">3</text>
<text x="676.2" y="555.4">2</text>
<text x="792.4" y="555.3">1</text>
</g>
<g font-size="4.9">
<text x="680.6" y="547.6">DATE: 22AUG18</text>
<text x="737.7" y="547.6">SCALE: 1:2</text>
<text x="808" y="547.6">SHEET 2 OF 2</text>
</g>
<g font-size="4.2">
<text x="190" y="22.7">191.97 +DRAFT</text>
<text x="196.2" y="27.7">KEYWAY</text>
<text x="245.9" y="46.9">52.00</text>
<text x="150.9" y="54.7">3.50</text>
<text x="168.6" y="54.8">-DRAFT</text>
<text x="406.7" y="54.4">SURFACE FINISH SHALL BE</text>
<text x="406.7" y="58.5">SPI/SPE #A2 OR BETTER</text>
<text x="124.5" y="84.3">1.46</text>
<text x="127.9" y="89.3">SMALL O-RING</text>
<text x="142.2" y="84.3">GROOVE</text>
<text x="492.8" y="112.7">10.00</text>
<text x="441.9" y="170.2">3.50</text>
<text x="549.3" y="179.6">4X 10.25</text>
<text x="511.4" y="200.2">4X</text>
<text x="522.3" y="200.2">3.40</text>
<text x="540" y="200.2">-DRAFT</text>
<text x="532.1" y="230.7">4X</text>
<text x="543" y="230.7">5.25</text>
<text x="558.8" y="244.4">5.00</text>
<text x="316.7" y="255.6">46.50 -DRAFT</text>
<text x="146.5" y="385.5">3.50</text>
<text x="206.8" y="385.6">156.00</text>
<text x="92.4" y="406.2">10X</text>
<text x="105.6" y="406.2">3.40</text>
<text x="123.3" y="406.2">-DRAFT</text>
<text x="278" y="456.3">0.79</text>
<text x="295.7" y="456.3">TYP</text>
<text x="614.4" y="485.9">DESIGN TECHNOLOGY STRATEGY</text>
<text x="278" y="489.9">1.95</text>
<text x="295.7" y="489.9">LARGE O-RING GROOVE</text>
<text x="625" y="496">43 East 8th Street, Suite 250</text>
<text x="627.3" y="500.2">Holland, Michigan 49423</text>
<text x="657.2" y="533.1">=</text>
<text x="666.7" y="533.1">0.5</text>
<text x="657.2" y="537.3">=</text>
<text x="666.7" y="537.3">0.25</text>
<text x="666.7" y="541.5">0.130</text>
<text x="666.7" y="545.7">0.5°</text>
</g>
<g font-size="4.2" fill="#808080">
<text x="305" y="38.7">184.00</text>
<text x="327.3" y="38.7">+DRAFT</text>
<text x="24" y="109.5">19.05±0.10</text>
<text x="474.8" y="183.6">66.50±0.20</text>
<text x="18.3" y="215">166.05±0.20</text>
<text x="39" y="248.4">151.00±0.50</text>
<text x="388.1" y="275.2">30.00</text>
<text x="398.7" y="272.9">+0.03</text>
<text x="410.7" y="275.2">NO DRAFT</text>
<text x="399.3" y="277">-0.01</text>
<text x="290.4" y="394.7">17.35±0.10</text>
<text x="588.1" y="428.3">2X 102.00±0.25</text>
</g>
<g font-size="3.9">
<text x="700.3" y="467.5">TITLE</text>
<text x="700.1" y="484.4">CUSTOMER</text>
<text x="744.6" y="484.4">CHARITY WATER</text>
<text x="700.1" y="493.7">PROJECT</text>
<text x="744.4" y="493.7">MARK II SENSOR</text>
<text x="700.4" y="503.4">CODE</text>
<text x="614" y="521">DIMENSIONING &amp; TOLERANCING</text>
<text x="622.6" y="524.8">PER: ASME Y14.5M-1994</text>
<text x="616.9" y="528.7">UNLESS OTHERWISE SPECIFIED:</text>
<text x="619.5" y="533.6">TOLERANCES: .X</text>
<text x="646.9" y="537.5">.XX</text>
<text x="727.8" y="537.3">DOCUMENT NUMBER</text>
<text x="822.4" y="536.9">DOC.</text>
<text x="838.4" y="536.9">REV.</text>
<text x="628.8" y="545.2">ANGLES:</text>
<text x="646.9" y="541.4">.XXX =</text>
</g>
<text font-size="3.5" x="622.5" y="516.8">DO NOT SCALE DRAWING</text>
<text font-size="3.3" fill="#808080" x="317.9" y="38.7">±0.20</text>
<g font-size="3.3">
<text x="256.4" y="46.9">±0.13</text>
<text x="159.1" y="54.8">±0.10</text>
<text x="132.7" y="84.3">±0.08</text>
<text x="503.4" y="112.7">±0.10</text>
<text x="450.1" y="170.2">±0.15</text>
<text x="566" y="179.6">±0.15</text>
<text x="530.5" y="200.2">±0.10</text>
<text x="551.2" y="230.7">±0.15</text>
<text x="154.7" y="385.5">±0.10</text>
<text x="219.7" y="385.6">±0.15</text>
<text x="113.8" y="406.2">±0.13</text>
<text x="286.2" y="456.3">±0.08</text>
<text x="286.2" y="490">±0.08</text>
</g>
<g font-size="2.8">
<text x="808" y="482.6">PROJECT LEADER:</text>
<text x="808" y="488.6">INDUSTRIAL DESIGNER:</text>
<text x="808" y="494.2">ELECTRICAL ENGINEER:</text>
<text x="808" y="499.7">MECHANICAL ENGINEER:</text>
<text x="808" y="505.6">DRAWN BY: KJO</text>
</g>
<g font-size="2.7">
<text x="855.3" y="487.9" transform="rotate(-90 855.3 487.9)">JOB No,:J0795</text>
<text x="855.4" y="548" transform="rotate(-90 855.4 548)">DWG NAME:</text>
</g>
<text font-size="2.1" x="828.7" y="550.6">Solidworks 2012, 2016-09-27</text>
</svg>
